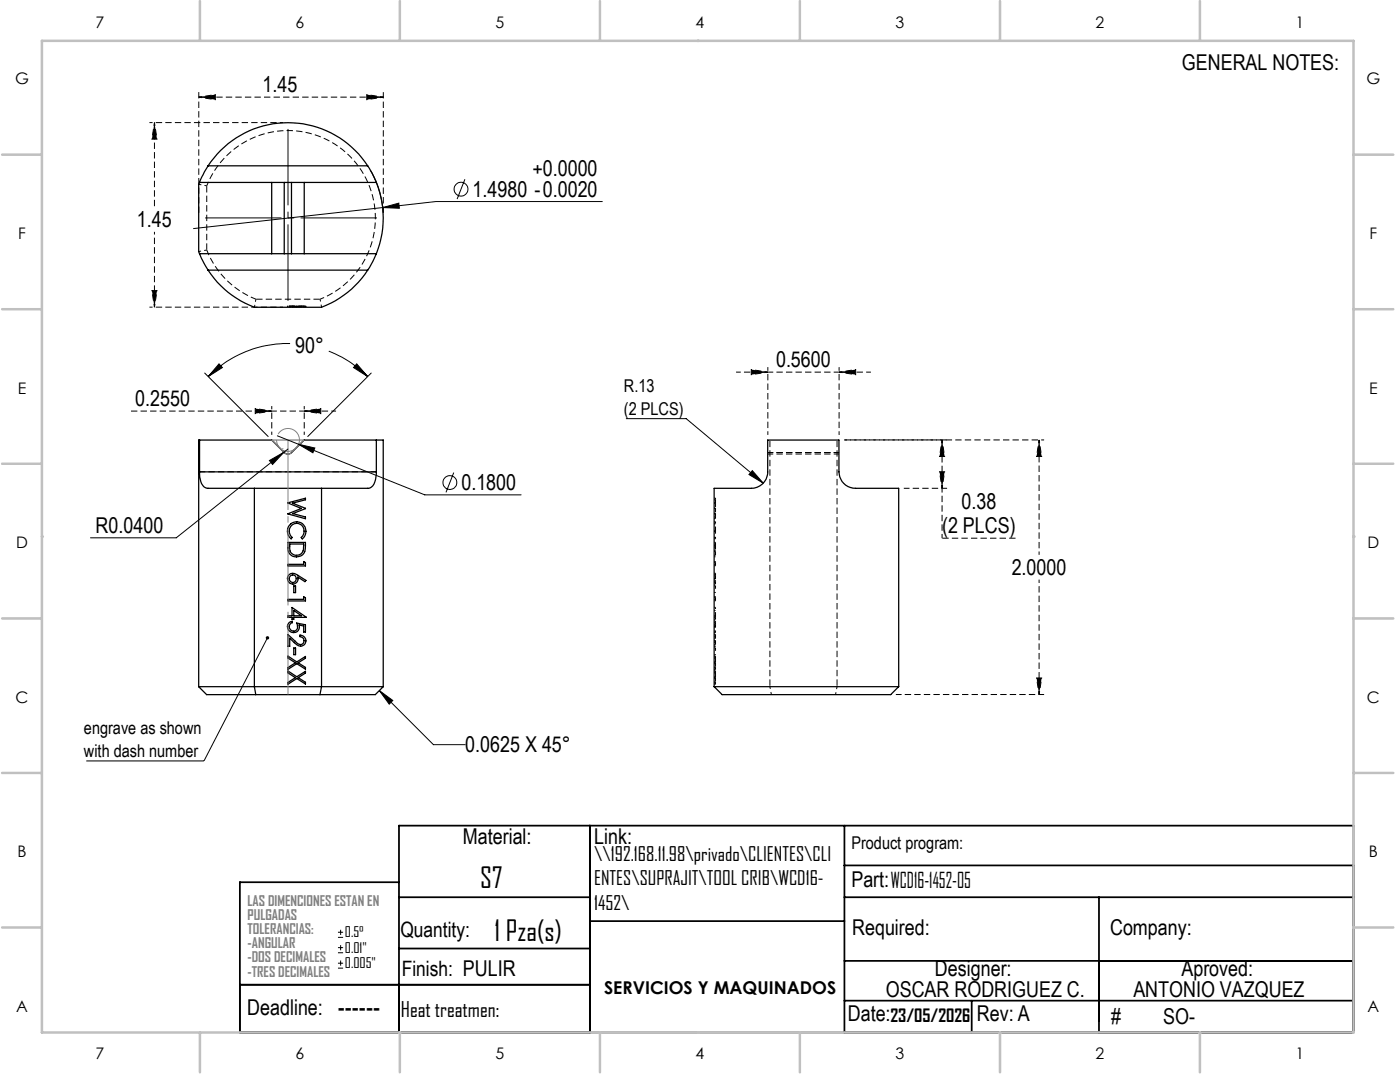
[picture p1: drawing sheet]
<svg xmlns="http://www.w3.org/2000/svg" width="279mm" height="216mm" viewBox="0 0 279 216" stroke-linecap="round" stroke-linejoin="round" font-family="sans-serif">
<path d="M75.1 94.1h-35.3M180.4 97.4h8.6M178.8 138.6h29.6" fill="none" stroke="#000" stroke-width=".2" stroke-dasharray="1.3 .6" stroke-dashoffset=".1" stroke-linecap="butt"/>
<g fill="none" stroke="#000" stroke-width=".25">
<path d="M39.8 36.4l-.1 .4v13.4l.1 .4M39.8 36.4h16.9M41.5 33.1l-1.2 2.2-.5 1.1M41.5 33.1a19 19 0 0 1 31.9 0M41.5 33.1h31.9M54.2 36.4v14.2M56.7 36.4h1.5M56.7 36.4v14.2M58.2 36.4h16.9M58.2 36.4v14.2M60.7 36.4v14.2M73.4 33.1l.9 1.5 .8 1.8"/>
<path d="M75.1 36.4a19.1 19.1 0 0 1 0 14.2M39.8 50.6l1.7 3.3M39.8 50.6h16.9M41.5 53.9a18.9 18.9 0 0 0 9.3 7.4h13.4a19 19 0 0 0 9.2-7.4M41.5 53.9h31.9M56.7 50.6h1.5M58.2 50.6h16.9M75.1 50.6l-1.7 3.3M39.8 87.8h-.1v49.2M39.8 94.2a3.5 3.5 0 0 0 1.1 3.1l.6 .1h9.3M39.8 87.8h14.4l2.5 2.5a1.07 1.07 0 0 0 1.5 0l2.5-2.5h14.4M39.8 87.8v6.4"/>
<path d="M39.8 94.2h35.3M50.8 97.4h13.4M50.8 97.4v39.6M64.2 97.4v39.6M75.1 94.2l-.1 1.4a1.85 1.85 0 0 1-2.2 1.8h-8.6M75.1 87.8h1.4v49.2M75.1 87.8v6.4M57.5 108.2h3.5a3.2 3.2 0 0 1-.6 2.5 1.73 1.73 0 0 1-1.9 .3 1.73 1.73 0 0 1-1-1.7zM57.5 100.3l3.5-.9v.3l-2.6 .7 2.6 1-2.6 1.1 2.6 .7v.3l-3.5-.9 2.6-1.1zM57.5 102.5v.1M57.5 112.6h3.1v-.6l.4 .3v.6h-3.5zM57.5 119.6h3.1v-.5l.4 .2v.6h-3.5z"/>
<path d="M57.7 114.6a1.37 1.37 0 0 1 1.7 .2l1.7 1-.2 .3-1.5-1a1.08 1.08 0 0 1-1.3 1.4 1.08 1.08 0 0 1-.4-1.9zM57.7 104.8a1.89 1.89 0 0 1 2.9-.1 1.89 1.89 0 0 1-.3 2.8l-.2-.3a1.53 1.53 0 0 0 .4-2.1 1.53 1.53 0 0 0-2.1-.4 1.53 1.53 0 0 0-.5 2.1l.4 .4-.2 .3a1.95 1.95 0 0 1-.4-2.7zM57.8 108.5h2.8v.8a1.41 1.41 0 0 1-1.6 1.5 1.41 1.41 0 0 1-1.2-1.8zM58.6 116.9h.4v1.4h-.4zM39.7 137h11.1M39.7 137l1.5 1.6h9.8M50.8 137h13.4M50.8 137l.2 1.6M51 138.6h12.9M57.5 126.6l1.7 1.6a.8 .8 0 0 0 1.4 .1 .8 .8 0 0 0-.7-1.3v-.3a1.1 1.1 0 0 1 1.1 1.5 1.1 1.1 0 0 1-1.8 .5l-1.4-1.3v1.6h-.3zM57.5 133.9l1.7 1.1 1.8-1.1v.4l-1.5 .9 1.5 .9v.4l-1.8-1.1-1.7 1.1v-.3l1.4-1-1.4-.9zM57.5 130.9l1.7 1.2 1.8-1.1v.3l-1.5 1 1.5 .9v.3l-1.8-1.1-1.7 1.2v-.4l1.4-.9-1.4-1z"/>
<path d="M57.7 124.2l.6-.2v.2a.86 .86 0 0 0-.5 1.2 .86 .86 0 0 0 1.2 .5 .86 .86 0 0 0 .3-1.3l-.1-.3 1.8 .4v1.4h-.4v-1.2l-.9-.2a1.18 1.18 0 0 1-1.4 1.5 1.18 1.18 0 0 1-.6-2zM58.3 121.2l2.8 2h-2.5v.4h-.3v-.4h-.8v-.3h.8zM58.6 121.8l1.5 1.1h-1.5zM58.6 129.3h.4v1.3h-.4zM64.2 137h12.3M64.2 137l-.3 1.6M76.5 137l-1.6 1.6h-11M142.5 137v-39.6h6.6a3.4 3.4 0 0 0 4.1-3.2v-6.4h14.2v6.4a3.4 3.4 0 0 0 4.2 3.2h7.8v39.6M142.5 137h36.9M142.5 137l1.6 1.6h33.7l1.6-1.6"/>
<circle cx="58.4" cy="115.5" r=".73"/>
</g>
<path d="M30.8 24.5v16.8M57.5 61h3.5M153.6 137v-49.2M167.1 137v-49.2" fill="none" stroke="#000" stroke-width=".2" stroke-dasharray="1.3 .6" stroke-dashoffset="-.2" stroke-linecap="butt"/>
<g fill="none" stroke="#000" stroke-width=".2" stroke-dasharray="1.3 .6" stroke-linecap="butt">
<path d="M39.7 42.5v-24.1M76.5 42.5v-24.1M57.4 61h.1M57.4 61v.3M57.5 61v.3M57.7 61v.3M57.8 61v.3M57.9 61v.3M58 61v.3M58.1 61v.3M58.3 61v.3M58.4 61v.3"/>
<path d="M58.5 61v.3M58.6 61v.3M58.8 61v.3M58.9 61v.3M59 61v.3M59.1 61v.3M59.2 61v.3M59.3 61v.3M59.4 61v.3M59.5 61v.3M59.7 61v.3M59.8 61v.3"/>
<path d="M59.9 61v.3M60 61v.3M60.1 61v.3M60.2 61v.3M60.3 61v.3M60.5 61v.3M60.6 61v.3M60.7 61v.3M60.9 61v.3M61 61v.3M61 61h.1M61.1 61v.3"/>
<path d="M142.8 99.7h-.3M142.8 99.4v.3M142.8 99.4h-.3M142.8 106h-.3M142.8 115.8h-.3M142.8 115.8v.3M142.8 100.4h-.3M142.8 103.1v.4M142.8 100.3h-.3M142.8 119.2h-.3M142.8 101.4v.1M142.8 101.4h-.3"/>
<path d="M142.8 101.5h-.3M142.8 108.9h-.3M142.8 108.2h-.3M142.8 102.5h-.3M142.8 103.5h-.3M142.8 119.9h-.3M142.8 103.1h-.3M142.8 112.9h-.3M142.8 112.2h-.3M142.8 112v.2M142.8 119v.2M142.8 115.1h-.3"/>
<path d="M142.8 116.1h-.3M142.8 110h-.3M142.8 104.4h-.3M142.8 107.2h-.3M142.8 108.8h-.3M142.8 108.5h-.3M142.8 119.6h-.3M142.8 119h-.3M142.8 109.9h-.3M142.8 112.6h-.3M142.8 112h-.3M142.8 110.8h-.3"/>
<path d="M142.8 107.5h-.3M142.8 115.5h-.3M142.8 116.1v.4M142.8 114.4v.4M142.8 114.8h-.3M142.8 104.5h-.3M142.8 104.1h-.3M142.8 109.3h-.3M142.8 111.1h-.3M142.8 115.4h-.3M142.8 116.2h-.3M142.8 114.7h-.3"/>
<path d="M142.8 116.9h-.3M142.8 118.2h-.3M142.8 116.5h-.3M142.8 114.4h-.3M142.8 123.1v.1M142.8 123.2h-.3M142.8 123.1h-.3M142.8 127.9h-.3M142.8 132.2h-.3M142.8 135.4h-.3M142.8 136.5h-.3M142.8 131.3h-.3"/>
<path d="M142.8 124.3v.4M142.8 132.1h-.3M142.8 131h-.3M142.8 124.7h-.3M142.8 131v.3M142.8 136.1h-.3M142.8 136.1v.4M142.8 133.1v.4M142.8 133.1h-.3M142.8 126.1h-.3M142.8 133.9v.4M142.8 134.3h-.3"/>
<path d="M142.8 135.2h-.3M142.8 135h-.3M142.8 133.9h-.3M142.8 132.4h-.3M142.8 133.5h-.3M142.8 127h-.3M142.8 127.8h-.3M142.8 128.6h-.3M142.8 124.9h-.3M142.8 121.8h-.3M142.8 122.9h-.3M142.8 128.2h-.3"/>
<path d="M142.8 128.9h-.3M142.8 126.7h-.3M142.8 126.1v.1M142.8 125.1h-.3M142.8 124.3h-.3M142.8 125.9h-.3M142.8 130.9v.1M142.8 133.5v.1M142.8 130.6h-.3M142.8 129.3h-.3M142.8 134.2h-.3M142.8 133.2h-.3"/>
<path d="M142.8 136.2h-.3M142.8 126.6v.1M142.8 127.3h-.3M142.8 123.2v.4M142.8 123.6h-.3M142.8 125h-.3M142.8 126.2h-.3M142.8 123.9v.3M142.8 124.2h-.3M142.8 124.2v.1M142.8 123.9h-.3M142.8 121.2h-.3"/>
<path d="M142.8 129h-.3M142.8 128.9v.1M142.8 130.9h-.3M142.8 126.6h-.3M142.8 133.6h-.3"/>
</g>
<path d="M41.3 37.1l-1.6-.3M39.7 50.2l1.6-.3M63.9 59.7l.3 1.6M50.8 61.3l.3-1.6M142.8 106v1.5M153.6 137l.3 1.6M166.8 138.6l.3-1.6" fill="none" stroke="#000" stroke-width=".2" stroke-dasharray="1.3 .6" stroke-dashoffset=".8" stroke-linecap="butt"/>
<path d="M41.3 49.9v-12.8M63.9 59.7h-12.8M54.2 82h-28.2M168.5 87.8h20.5M202.7 107.4h-14.7" fill="none" stroke="#000" stroke-width=".2" stroke-dasharray="1.3 .6" stroke-dashoffset="-.1" stroke-linecap="butt"/>
<path d="M51.1 59.7a17.4 17.4 0 0 1-9.8-9.8M153.2 74.3h14.3M153.2 90.3h14.3M153.2 90.6h14.3" fill="none" stroke="#000" stroke-width=".2" stroke-dasharray="1.3 .6" stroke-dashoffset=".2" stroke-linecap="butt"/>
<path d="M41.3 37.1a17.4 17.4 0 0 1 28.5-5.9 17.4 17.4 0 0 1-5.9 28.5M142.8 108.2v.7M188 107.4v-10" fill="none" stroke="#000" stroke-width=".2" stroke-dasharray="1.3 .6" stroke-dashoffset=".4" stroke-linecap="butt"/>
<path d="M153.2 86.8v-13.5M167.5 86.8v-13.5M142.8 114.8v1M142.8 100.4v1M142.8 101.5v1M142.8 110v1.1M142.8 127.9v1M142.8 131.3v.9M142.8 132.2v.9M142.8 135.2v.9M142.8 134.3v.9" fill="none" stroke="#000" stroke-width=".2" stroke-dasharray="1.3 .6" stroke-dashoffset=".5" stroke-linecap="butt"/>
<path d="M142.8 104.1v1.9" fill="none" stroke="#000" stroke-width=".2" stroke-dasharray="1.3 .6" stroke-dashoffset=".9" stroke-linecap="butt"/>
<path d="M142.8 121.2v1.9" fill="none" stroke="#000" stroke-width=".2" stroke-dasharray="1.3 .6" stroke-dashoffset="1" stroke-linecap="butt"/>
<g fill="none" stroke="#000" stroke-width=".2" stroke-dasharray="1.3 .6" stroke-dashoffset=".6" stroke-linecap="butt">
<path d="M39.7 19.4l3.3-.5v1l-3.3-.5M76.5 19.4l-3.3 .5v-1l3.3 .5M30.8 24.5l.5 3.3h-1l.5-3.3M56.5 24.5h-26.7M30.8 61.3l-.5-3.3h1l-.5 3.3M56.5 61.3h-26.7M153.2 74.3l-3.3 .5v-1.1l3.3 .6M167.5 74.3l3.3-.6v1.1l-3.3-.5M54.2 82l-3.3 .5v-1l3.3 .5M54.2 86.8v-5.8M60.7 82l3.3-.5v1l-3.3-.5M60.7 86.8v-5.8"/>
<path d="M188 87.8l.5 3.3h-1l.5-3.3M188 97.4l-.5-3.3h1l-.5 3.3M188 87.8v9.6M207.4 87.8l.5 3.3h-1l.5-3.3M207.4 87.8v22.9M142.8 108.9v1.1M142.8 126.7v1.2M207.4 138.6l-.5-3.3h1l-.5 3.3M207.4 138.6v-22.9"/>
</g>
<path d="M39.7 19.4h36.8M153.2 74.3h-6.3M167.5 74.3h6.3M60.7 82h6.4M60.7 82h-6.5M142.8 99.7v.7M142.8 102.5v.6M142.8 112.2v.7M142.8 119.2v.7" fill="none" stroke="#000" stroke-width=".2" stroke-dasharray="1.3 .6" stroke-dashoffset=".3" stroke-linecap="butt"/>
<path d="M30.8 61.3v-15M168.5 87.8h39.9M142.8 116.9v1.3M142.8 124.7v1.4M142.8 129.3v1.3" fill="none" stroke="#000" stroke-width=".2" stroke-dasharray="1.3 .6" stroke-dashoffset=".7" stroke-linecap="butt"/>
<g fill="none" stroke="#000" stroke-width=".2">
<path d="M73.9 33.9a19.3 19.3 0 0 1 2.5 8.5M92.8 35.8l-1.6 3.9M76.4 41.4l3.2-.9 .1 1.1zM76.4 41.4l-37.8 4.2M120.3 40.2h-33.3l-10.6 1.2M40.9 74.4l12.6 12.7M43.7 72.6l.7 .7-2.8 1.8zM57.9 68.5a22.3 22.3 0 0 0-16.3 6.6M65.6 70.1a22.4 22.4 0 0 1 7.8 5M71.2 72.6l2.2 2.5-2.8-1.8zM74.1 74.4l-12.7 12.7M53.8 91.9l2.9-1.7-2.3 2.5z"/>
<path d="M55.4 87l29.4 11.7h19.2M56.4 89.5v.1M56.7 90.2l-21.5 17.1h-17.1M57.5 89.6l-.8 .6M59.6 88.7l3.2 .7-.4 .9zM90.6 94.3l-1.6 3.9M125 83.5h11.9l15.4 12.9M150.1 93.9l2.2 2.5-2.8-1.7zM53.4 127.3l-12.7 24.5h-23.5M75.7 137.8l2.7 2-.7 .7zM75.7 137.8l10.8 10.8h6.4M67.5 187h1"/>
<path d="M67.5 186h1M67.5 190.1h1M67.5 189.1h1M67.5 193.2h1M67.5 192.2h1M68 185.5v1M68 188.6v1M68 191.7v1"/>
<circle cx="92" cy="37.7" r="1.38"/>
<circle cx="89.8" cy="96.3" r="1.38"/>
</g>
<path d="M54.2 87.8h6.5l-2.5 2.5a1.06 1.06 0 0 1-1.5 0z" fill="none" stroke="#808080" stroke-width=".25"/>
<path d="M59.7 87.1a2.29 2.29 0 0 0-3.8-.9 2.29 2.29 0 0 0 .9 3.8 2.29 2.29 0 0 0 2.9-2.7v-.2" fill="none" stroke="#808080" stroke-width=".2" stroke-dasharray="15.2 1.3 1.3 1.3" stroke-dashoffset="10" stroke-linecap="butt"/>
<path d="M54.2 87.8l2.6 2.5M60.7 87.8l-2.5 2.5" fill="none" stroke="#000" stroke-width=".2" stroke-dasharray="15.2 1.3 1.3 1.3" stroke-linecap="butt"/>
<path d="M39.7 43.5h36.8M57.5 61.3v-36.8" fill="none" stroke="#000" stroke-width=".2" stroke-dasharray="15.2 1.3 1.3 1.3" stroke-dashoffset="-1.3" stroke-linecap="butt"/>
<path d="M57.5 87.8v50.8" fill="none" stroke="#808080" stroke-width=".2" stroke-dasharray="15.2 1.3 1.3 1.3" stroke-dashoffset="1.3" stroke-linecap="butt"/>
<g fill="none" stroke="#000" stroke-width=".35">
<path d="M79.6 176h-31.7v30h222.2v-41.3h-190.5v41.3M79.6 179h38.1M117.7 164.7v41.3M168.5 164.7v41.3M168.5 179h101.6M168.5 172.7h101.6M219.3 179v27M47.9 196.5h69.8M79.6 189.3h38.1M117.7 183.8h50.8M168.5 191.7h101.6M168.5 199.7h101.6"/>
<path d="M193.9 199.7v6.3"/>
</g>
<g fill="none" stroke="#c0c0c0" stroke-width=".5">
<path d="M8.4 8.1h261.7v197.9h-261.7zM39.9 .2v7.9M79.8 .2v7.9M119.7 .2v7.9M139.2 8.1h.1M159.6 .2v7.9M199.6 .2v7.9M239.5 .2v7.9M.4 30.9h8M270.1 30.9h8M.4 61.7h8M270.1 61.7h8"/>
<path d="M.4 92.5h8M270.1 92.5h8M8.4 107.1h.1M270.1 107.1h.1M.4 123.4h8M270.1 123.4h8M.4 154.2h8M270.1 154.2h8M.4 185.1h8M270.1 185.1h8M39.9 206v8M79.8 206v8"/>
<path d="M119.7 206v8M139.2 206h.1M159.6 206v8M199.6 206v8M239.5 206v8"/>
</g>
<g fill="#000">
<path d="M39.7 19.4l3.3-.5v1zM73.2 18.9l3.3 .5-3.3 .5zM30.8 24.5l.5 3.3h-1zM76.4 41.4l3.2-.9 .1 1.1zM30.3 58h1l-.5 3.3zM149.9 73.7l3.3 .6-3.3 .5zM167.5 74.3l3.3-.6v1.1zM50.9 81.5l3.3 .5-3.3 .5zM60.7 82l3.3-.5v1zM150.1 93.9l2.2 2.5-2.8-1.7zM188 87.8l.5 3.3h-1zM187.5 94.1h1l-.5 3.3z"/>
<path d="M207.4 87.8l.5 3.3h-1zM53.1 127h.4l-.1 .3 .1-.3a.34 .34 0 0 1 .2 .4 .34 .34 0 0 1-.5 .1 .34 .34 0 0 1-.1-.5zM206.9 135.3h1l-.5 3.3z"/>
<path d="M71.2 72.6l2.2 2.5-2.8-1.8zM43.7 72.6l.7 .7-2.8 1.8z"/>
<path d="M75.7 137.8l2.7 2-.7 .7zM53.8 91.9l.6 .8 2.3-2.5zM59.6 88.7l2.8 1.6 .4-.9z"/>
</g>
<g font-size="5.6">
<text x="95.8" y="177.2">S7</text>
<text x="98.7" y="187.8">1 Pza(s)</text>
</g>
<g font-size="4.4">
<text x="235.9" y="14">GENERAL NOTES:</text>
<text x="52.4" y="18.4">1.45</text>
<text x="106.2" y="35.1">+0.0000</text>
<text x="94.3" y="39.2">1.4980 -0.0020</text>
<text x="27.3" y="45.3">1.45</text>
<text x="58.9" y="70.4">90°</text>
<text x="154.9" y="73.3">0.5600</text>
<text x="27" y="81">0.2550</text>
<text x="92.1" y="97.8">0.1800</text>
<text x="191.9" y="101.5">0.38</text>
<text x="19.1" y="106.3">R0.0400</text>
<text x="188" y="106.4">(2 PLCS)</text>
<text x="201.9" y="114.7">2.0000</text>
<text x="92.9" y="150.1">0.0625 X 45°</text>
<text x="92.4" y="168.3">Material:</text>
<text x="118.6" y="168.3">Link:</text>
<text x="169.9" y="177">Part:WCD16-1452-05</text>
<text x="170.1" y="186.5">Required:</text>
<text x="221.5" y="186.5">Company:</text>
<text x="186.6" y="194.7">Designer:</text>
<text x="235.8" y="194.7">Aproved:</text>
<text x="49.3" y="202.6">Deadline: ------</text>
<text x="169.2" y="203.7">Date:</text>
<text x="176.8" y="199">OSCAR RODRIGUEZ C.</text>
<text x="195" y="203.7">Rev: A</text>
<text x="226.2" y="199">ANTONIO VAZQUEZ</text>
<text x="221.8" y="204.4">#</text>
<text x="232.1" y="204.4">SO-</text>
</g>
<g font-size="4.2">
<text x="79.9" y="186.9">Quantity:</text>
<text x="80.2" y="194.7">Finish: PULIR</text>
<text x="80" y="202.9">Heat treatmen:</text>
</g>
<g font-size="3.9">
<text x="118.6" y="171.8">\\192.168.11.98\privado\CLIENTES\CLI</text>
<text x="118.6" y="176.7">ENTES\SUPRAJIT\TOOL CRIB\WCD16-</text>
<text x="118.6" y="181.5">1452\</text>
</g>
<g font-size="3.5">
<text x="124.5" y="78.2">R.13</text>
<text x="124.5" y="82.7">(2 PLCS)</text>
<text x="16.8" y="146.5">engrave as shown</text>
<text x="16.8" y="151">with dash number</text>
<text x="169.9" y="169.5">Product program:</text>
<text x="120.6" y="198.4">SERVICIOS Y MAQUINADOS</text>
<text x="177.7" y="203.8">23/05/2026</text>
</g>
<g font-size="3.2">
<text x="19.1" y="5.6">7</text>
<text x="59" y="5.6">6</text>
<text x="98.9" y="5.6">5</text>
<text x="138.8" y="5.6">4</text>
<text x="178.7" y="5.6">3</text>
<text x="218.6" y="5.6">2</text>
<text x="258.6" y="5.6">1</text>
<text x="3" y="16.8">G</text>
<text x="272.7" y="16.8">G</text>
<text x="3.6" y="47.7">F</text>
<text x="273.3" y="47.7">F</text>
<text x="3.6" y="78.5">E</text>
<text x="273.2" y="78.5">E</text>
<text x="3.2" y="109.4">D</text>
<text x="272.9" y="109.4">D</text>
<text x="3.1" y="140.2">C</text>
<text x="272.8" y="140.2">C</text>
<text x="3.5" y="171">B</text>
<text x="273.2" y="171">B</text>
<text x="3.2" y="201.9">A</text>
<text x="272.9" y="201.9">A</text>
<text x="19.1" y="211.4">7</text>
<text x="59" y="211.4">6</text>
<text x="98.9" y="211.4">5</text>
<text x="138.8" y="211.4">4</text>
<text x="178.7" y="211.4">3</text>
<text x="218.6" y="211.4">2</text>
<text x="258.6" y="211.4">1</text>
</g>
<g font-size="2.8" fill="#808080">
<text x="49.4" y="180.8">LAS DIMENCIONES ESTAN EN</text>
<text x="49.4" y="183.6">PULGADAS</text>
<text x="49.4" y="186.4">TOLERANCIAS:</text>
<text x="49.4" y="189.2">-ANGULAR</text>
<text x="49.4" y="192">-DOS DECIMALES</text>
<text x="49.4" y="194.9">-TRES DECIMALES</text>
</g>
<g font-size="2.8">
<text x="68.8" y="187.1">0.5°</text>
<text x="68.8" y="190.1">0.01&quot;</text>
<text x="68.8" y="193.2">0.005&quot;</text>
</g>
</svg>
